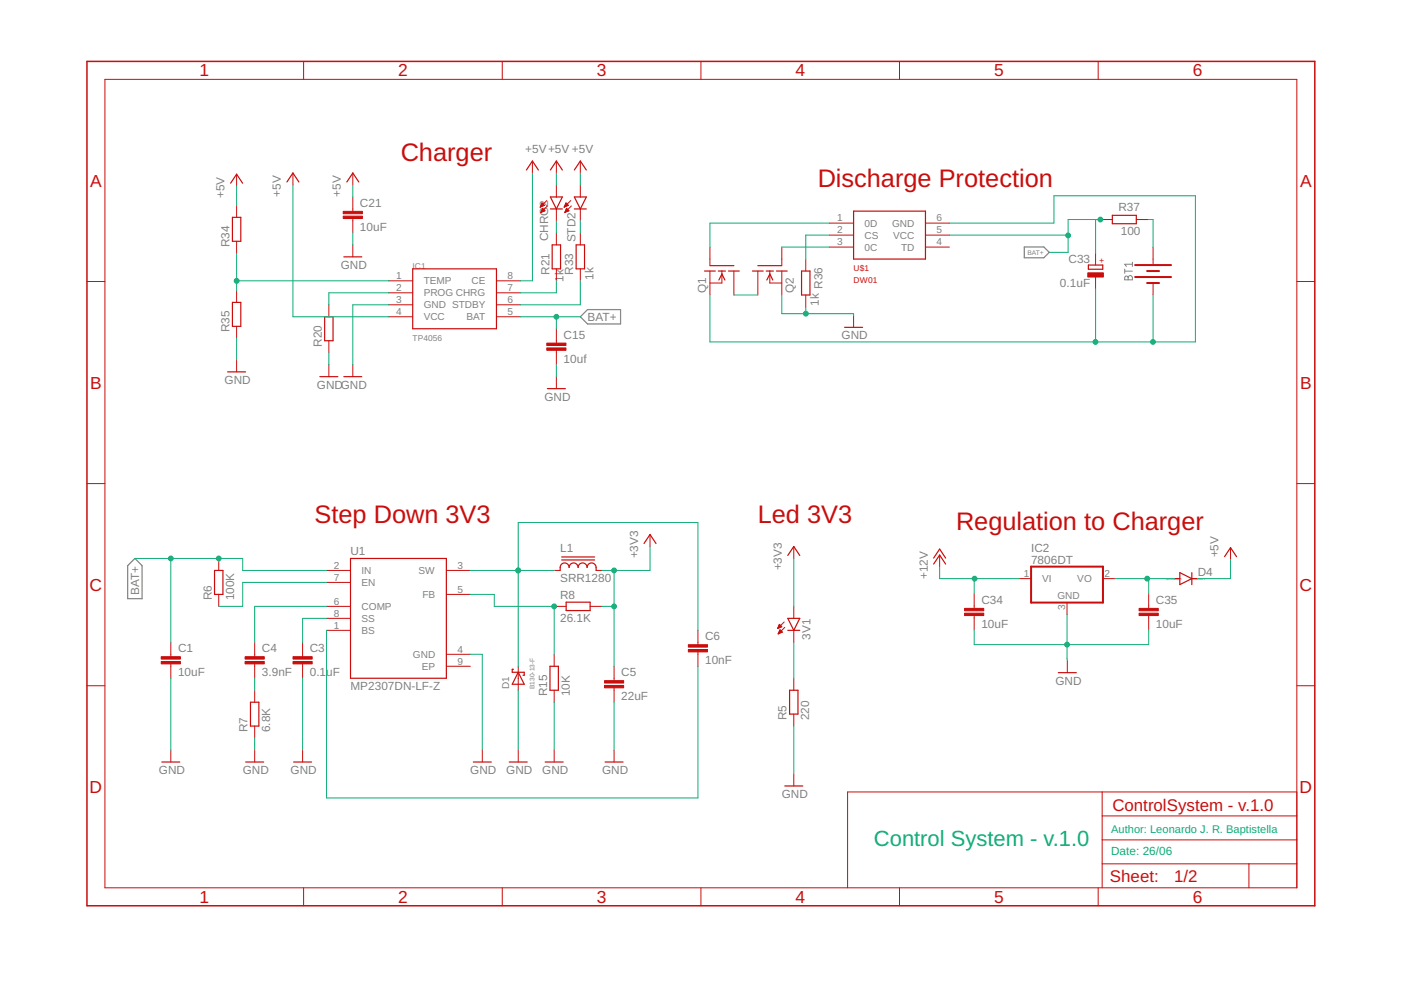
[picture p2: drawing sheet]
<svg xmlns="http://www.w3.org/2000/svg" width="297mm" height="210mm" viewBox="0 0 297 210" stroke-linecap="round" stroke-linejoin="round" font-family="sans-serif">
<path d="M238.5 57v1M238.5 57.5h1.6M238.6 58.6l.4-.1 .2 .4a.46 .46 0 0 1 .4-.5 .46 .46 0 0 1 .5 .5v.4h-1.6zM239.2 58.9v.4M240.1 55.6v.9M240.1 56h-1.6l.3 .5" fill="none" stroke="#808080" stroke-width=".21"/>
<path d="M217.2 52.4h4.1l1.2 1.1-1.2 1.2h-4.1zM123 67.2l1.6-1.6h7v3.1h-7zM28.6 118.4l1.5 1.5v7h-3v-7z" fill="none" stroke="#808080" stroke-width=".25"/>
<g fill="none" stroke="#c90d0c" stroke-width=".25">
<path d="M48.9 38.8l1.3-1.9 1.2 1.9M60.8 38.6l1.3-1.9 1.3 1.9M73.5 38.6l1.3-1.9 1.3 1.9M111.6 36l1.3-1.9 1.3 1.9M116.7 36l1.3-1.9 1.2 1.9M121.8 36l1.2-1.9 1.3 1.9M49.3 46.1h1.8v5.1h-1.8zM72.9 54.5h3.8M87.5 57h17.8v12.7h-17.8zM116.7 41.8h2.5l-1.2 2.5zM116.7 44.3h2.5M117.1 51.9h1.8v5.1h-1.8z"/>
<path d="M121.8 44.3h2.5M121.8 41.8h2.5l-1.3 2.5zM122.2 51.9h1.7v5.1h-1.7zM149.4 57.5h2.3M150.5 56.3h5.1M152.3 57.5h1.5M152.4 59.4l.7-1.3 .6 1.3M154.5 57.5h2.2M159.5 57.5h2.3M160.7 56.3h5.1M162.5 57.5h1.5M162.6 59.4l.6-1.3 .7 1.3"/>
<path d="M164.6 57.5h2.3M169.9 57.5h1.8v5h-1.8zM181 44.8h15.2v10.1h-15.2zM230.8 56.2h3v.9h-3zM235.8 45.7h5.1v1.7h-5.1zM48.3 78.8h3.8M49.3 64.1h1.8v5.1h-1.8zM67.8 79.9h3.8M68.8 67.2h1.8v5h-1.8zM72.9 79.9h3.8M179.1 69.4h3.8M116.1 82.4h3.8"/>
<path d="M74.3 118.4h20.3v25.4h-20.3zM119.1 118.7h7M119.1 118.1h7M136.5 115.2l1.3-1.9 1.3 1.9M167 117.8l1.3-1.9 1.3 1.9M198 119.6l1.2-1.9 1.3 1.9M198 118.3l1.2-1.9 1.3 1.9M259.6 118l1.3-1.9 1.3 1.9M45.5 120.9h1.8v5.1h-1.8zM118.8 120.9a1.14 1.14 0 0 1 1-1.5l.7 .4 .2 .5a.95 .95 0 0 1 .9-1 .95 .95 0 0 1 1 1 .95 .95 0 0 1 .9-1 .95 .95 0 0 1 1 1 .95 .95 0 0 1 .9-1 .95 .95 0 0 1 1 1v.6M120 127.7h5.1v1.8h-5.1zM167 131.1h2.6l-1.3 2.5z"/>
<path d="M167 133.6h2.6M248.9 122.7h1.2M250.1 121.4l2.6 1.3-2.6 1.3zM252.7 121.4v2.6M252.7 122.7h1.3M53.1 148.9h1.8v5h-1.8zM108.9 141.9h-.3v.6h2.5v.7h-.2M109.9 142.5l1.2 2.6h-2.5zM116.6 141.3h1.8v5h-1.8zM167.4 146.3h1.8v5.1h-1.8zM224.4 142.6h3.8M34.3 161.6h3.8"/>
<path d="M52.1 161.6h3.8M62.3 161.6h3.8M100.4 161.6h3.8M108 161.6h3.8M115.6 161.6h3.8M128.3 161.6h3.8M166.4 166.6h3.8"/>
</g>
<g fill="none" stroke="#c90d0c" stroke-width=".21">
<path d="M22.2 16.8h252.8v171.4h-252.8zM64.4 13v3.8M106.5 13v3.8M148.6 13v3.8M190.7 13v3.8M232.8 13v3.8M50.2 36.9v2.6M62.1 36.7v2.5M74.8 36.7v2.5M112.9 34.1v2.6M118 34.1v2.6M118 39.2v2.6"/>
<path d="M123 34.1v2.6M123 39.2v2.6M18.4 59.7h3.8M50.2 43.5v2.6M50.2 51.2v2.5M74.8 41.8v3M74.8 46.3v3.1M74.8 51.9v2.6M82.4 59.5h5.1M105.3 59.5h5M114.6 43.9h.1M114.6 43.8h.3"/>
<path d="M114.7 43.6h.5M114.7 43.5h.7M114.7 45h.2M114.8 43.4h.5M114.8 44.9h.3M114.8 43.3h.4M114.8 44.7h.6M114.9 44.6h.6M114.9 43.2h.2M114.9 43l-.4 .9M114.9 43l.5 .5M114.9 43.1h.1"/>
<path d="M114.9 44.5h.5M115 44.4h.3M115 44.3h.1M115 44.2l.5 .5-.8 .4zM115.4 43.5l-.9 .4M115.9 42.5l-1.4 1.4M116.1 43.7l-1.4 1.4M118 44.3v2.5M118 49.4v2.5M118 57v2.5M119.6 43.9h.1M119.7 43.8h.3"/>
<path d="M119.7 43.6h.5M119.8 43.5h.7M119.8 45h.2M119.8 43.4h.6M119.8 44.9h.4M119.9 43.3h.4M119.9 44.7h.6M119.9 44.6h.7M120 43.2h.1M120 43.1h.1M120 44.5h.4M120 43l-.4 .9"/>
<path d="M120 43l.5 .5M120 44.4h.3M120.1 44.3h.1M120.1 44.2l.5 .5-.9 .4zM120.5 43.5l-.9 .4M121 42.5l-1.4 1.4M121.1 43.7l-1.4 1.4M123 44.3v2.5M123 49.4v2.5M123 57v2.5M150.5 52.4v3.8M150.5 57.5v5"/>
<path d="M153.1 57.5v2.5h-2.6M155.6 57.5v5M160.7 57.5v5M163.2 57.5v2.5h2.6M165.8 52.4v3.8M165.8 57.5v5M170.8 54.9v2.6M175.9 47.3h5.1M175.9 49.8h5.1M175.9 52.4h5.1M196.2 47.3h5.1M196.2 49.8h5.1"/>
<path d="M196.2 52.4h5.1M232.3 53.7v2.5M232.3 58.7v2.6M233.3 46.5h2.5M240.9 46.5h2.6M244.5 52.4v3.5M275 59.7h3.8M50.2 61.6v2.5M50.2 69.2v2.5M50.2 76.3v2.5M69.7 64.6v2.6M69.7 72.2v2.6"/>
<path d="M69.7 77.3v2.6M74.8 77.3v2.6M82.4 62.1h5.1M82.4 64.6h5.1M82.4 67.2h5.1M105.3 62.1h5M105.3 64.6h5M105.3 67.2h5M118 69.7v3M118 74.3v3M118 79.9v2.5M170.8 62.5v2.6"/>
<path d="M181 66.9v2.5M244.5 60v2.5M18.4 102.5h3.8M46.4 118.4v2.5M137.8 113.3v2.6M168.3 115.9v2.5M199.2 117.7v2.5M260.9 116.1v2.6M275 102.5h3.8M36.2 136.2v3M46.4 126v2.6M54 136.2v3"/>
<path d="M64.2 136.2v3M69.2 133.6h5.1M69.2 120.9h5.1M69.2 128.6h5.1M69.2 123.5h5.1M69.2 131.1h5.1M94.6 120.9h5.1M94.6 138.7h5.1M94.6 126h5.1M117.5 120.9h1.3M117.5 128.6h2.5M117.5 138.7v2.6"/>
<path d="M125.1 128.6h2.6M126.4 120.9h1.3M148 133.6v3.1M148 138.2v3.1M164.9 133.1h.2M165 133h.4M165 134.3h.1M165 132.9h.7M165.1 132.8h.6M165.1 134.2h.3M165.1 134.1h.6M165.1 132.7h.4"/>
<path d="M165.2 132.5h.2M165.2 134h.6M165.2 132.4h.1M165.2 133.9h.5M165.2 132.4l.6 .5-.9 .4zM165.3 133.8h.3M165.3 133.6h.2M165.4 133.5l.5 .5-.9 .4zM166.3 131.9l-1.4 1.4M166.4 133l-1.4 1.4M168.3 128.6v2.5M168.3 133.6v2.6"/>
<path d="M206.5 125.9v3.1M206.5 130.5v3.1M216.1 122.7h2.5M226.2 127.8v2.5M233.8 122.7h2.6M243.5 125.9v3.1M243.5 130.5v3.1M18.4 145.4h3.8M36.2 140.8v3M36.2 159v2.6M54 140.8v3M54 146.3v2.6"/>
<path d="M54 153.9v2.6M54 159v2.6M64.2 140.8v3M64.2 159v2.6M94.6 141.3h5.1M102.3 159v2.6M109.9 141.3v5M109.9 159v2.6M117.5 146.3v2.6M117.5 159v2.6M130.2 141.3v3M130.2 145.8v3.1"/>
<path d="M130.2 159v2.6M168.3 143.8v2.5M168.3 151.4v2.5M226.3 140.1v2.5M275 145.4h3.8M168.3 164.1v2.5M233.7 167.9v20.3M233.7 178.1h41.3M233.7 173h41.3M275 167.9h-95.3v20.3M64.4 188.2v3.8M106.5 188.2v3.8"/>
<path d="M148.6 188.2v3.8M190.7 188.2v3.8M232.8 188.2v3.8M233.7 183.2h41.3M264.8 183.2v5"/>
</g>
<g fill="#c90d0c" stroke="#c90d0c" stroke-width=".21">
<path d="M34.2 140.3h4v.5h-4z"/>
<path d="M34.2 139.2h4v.5h-4z"/>
<path d="M62.1 140.3h4.1v.5h-4.1z"/>
<path d="M62.1 139.2h4.1v.5h-4.1z"/>
<path d="M52 140.3h4v.5h-4z"/>
<path d="M52 139.2h4v.5h-4z"/>
<path d="M128.2 145.3h4v.5h-4z"/>
<path d="M128.2 144.3h4v.5h-4z"/>
<path d="M145.9 137.7h4.1v.5h-4.1z"/>
<path d="M145.9 136.7h4.1v.5h-4.1z"/>
<path d="M115.9 73.8h4.1v.5h-4.1z"/>
<path d="M115.9 72.7h4.1v.6h-4.1z"/>
<path d="M72.8 45.8h4v.5h-4z"/>
<path d="M72.8 44.8h4v.5h-4z"/>
<path d="M230.6 57.8h3.3v.9h-3.3z"/>
<path d="M204.5 130h4.1v.5h-4.1z"/>
<path d="M204.5 129h4.1v.5h-4.1z"/>
<path d="M241.5 130h4.1v.5h-4.1z"/>
<path d="M241.5 129h4.1v.5h-4.1z"/>
</g>
<path d="M18.4 13h260.4v179h-260.4z" fill="none" stroke="#c90d0c" stroke-width=".32"/>
<path d="M240.7 56.2h7.6M240.7 58.7h7.6M243.2 57.5h2.5M243.2 60h2.5M218.6 120.1h15.2v7.7h-15.2z" fill="none" stroke="#c90d0c" stroke-width=".42"/>
<g fill="none" stroke="#0dab76" stroke-width=".21">
<path d="M50.2 39.5v4M62.1 39.2v28h20.3M74.8 39.2v2.6M112.9 36.7v22.8h-2.6M118 36.7v2.5M123 36.7v2.5M50.2 53.7v7.9M50.2 59.5h32.2M74.8 49.4v2.5M118 46.8v2.6M118 59.5v2.6h-7.7M123 59.5v5.1h-12.7"/>
<path d="M123 46.8v2.6M165.8 52.4h10.1M175.9 49.8h-5.1v5.1M175.9 47.3h-25.4v5.1M201.3 49.8h25.2M201.3 47.3h22.2v-5.8h29.9v31h-102.9v-10M232.3 46.5v7.2M233.3 46.5h-6.8v7h-4M243.5 46.5h1v5.9M50.2 71.7v4.6M69.7 74.8v2.5M82.4 64.6h-7.6v12.7"/>
<path d="M82.4 62.1h-12.7v2.5M110.3 67.2h12.7M118 67.2v2.5M118 77.3v2.6M155.6 62.5h5.1M165.8 62.5v4h15.2v.4M170.8 65.1v1.4M232.3 61.3v11.2M244.5 62.5v10M28.6 118.4h22.9v2.5h17.7M36.2 118.4v17.8M137.8 115.9v5h-10.1"/>
<path d="M168.3 118.4v10.2M260.9 118.7v4h-6.9M69.2 131.1h-5v5.1M69.2 128.6h-15.2v7.6M69.2 123.5h-17.7v5.1h-5.1M69.2 133.6v35.6h78.8v-27.9M99.7 138.7h2.6v20.3M99.7 126h5.1v2.6h12.7v10.1M99.7 120.9h17.8M127.7 128.6h2.5M130.2 120.9v20.4M148 133.6v-22.8h-38.1v30.5"/>
<path d="M168.3 136.2v7.6M199.2 120.2v2.5h16.9M206.5 122.7v3.2M206.5 133.6v3.1h37v-3.1M226.2 130.3l.1 9.8M236.4 122.7h12.6M243.5 122.7v3.2M36.2 143.8v15.2M54 143.8v2.5M54 156.5v2.5M64.2 143.8v15.2M109.9 146.3v12.7"/>
<path d="M117.5 148.9v10.1M130.2 148.9v10.1M168.3 153.9v10.2"/>
</g>
<g fill="#0dab76" stroke="#0dab76" stroke-width=".21">
<circle cx="170.9" cy="66.5" r=".51"/>
<circle cx="226.2" cy="136.7" r=".51"/>
<circle cx="206.6" cy="122.7" r=".51"/>
<circle cx="130.2" cy="128.6" r=".51"/>
<circle cx="130.2" cy="120.9" r=".51"/>
<circle cx="109.9" cy="120.9" r=".51"/>
<circle cx="117.5" cy="128.6" r=".51"/>
<circle cx="50.2" cy="59.5" r=".51"/>
<circle cx="118" cy="67.2" r=".51"/>
<circle cx="233.3" cy="46.5" r=".51"/>
<circle cx="226.5" cy="49.9" r=".51"/>
<circle cx="46.4" cy="118.4" r=".51"/>
<circle cx="36.2" cy="118.4" r=".51"/>
<circle cx="232.3" cy="72.5" r=".51"/>
<circle cx="244.5" cy="72.5" r=".51"/>
<circle cx="243.2" cy="122.7" r=".51"/>
</g>
<g font-size="5.4" fill="#c90d0c">
<text x="85" y="34.1">Charger</text>
<text x="173.4" y="39.7">Discharge Protection</text>
<text x="66.7" y="110.8">Step Down 3V3</text>
<text x="160.7" y="110.8">Led 3V3</text>
<text x="202.7" y="112.3">Regulation to Charger</text>
</g>
<text font-size="4.7" fill="#0dab76" x="185.3" y="179.3">Control System - v.1.0</text>
<g font-size="3.7" fill="#c90d0c">
<text x="42.3" y="16.2">1</text>
<text x="84.4" y="16.2">2</text>
<text x="126.5" y="16.2">3</text>
<text x="168.6" y="16.2">4</text>
<text x="210.8" y="16.2">5</text>
<text x="252.9" y="16.2">6</text>
<text x="19.1" y="39.5">A</text>
<text x="275.6" y="39.5">A</text>
<text x="19.1" y="82.4">B</text>
<text x="275.6" y="82.4">B</text>
<text x="19" y="125.2">C</text>
<text x="275.5" y="125.2">C</text>
<text x="19" y="168.1">D</text>
<text x="275.5" y="168.1">D</text>
<text x="42.3" y="191.4">1</text>
<text x="84.4" y="191.4">2</text>
<text x="126.5" y="191.4">3</text>
<text x="168.6" y="191.4">4</text>
<text x="210.8" y="191.4">5</text>
<text x="252.9" y="191.4">6</text>
</g>
<g font-size="3.6" fill="#c90d0c">
<text x="235.8" y="172">ControlSystem - v.1.0</text>
<text x="235.3" y="187.1">Sheet:</text>
<text x="248.9" y="187">1/2</text>
</g>
<g font-size="2.5" fill="#808080">
<text x="111.4" y="32.4">+5V+5V +5V</text>
<text x="59.6" y="41.8" transform="rotate(-90 59.6 41.8)">+5V</text>
<text x="72.3" y="41.8" transform="rotate(-90 72.3 41.8)">+5V</text>
<text x="47.6" y="42" transform="rotate(-90 47.6 42)">+5V</text>
<text x="76.3" y="43.9">C21</text>
<text x="237.1" y="44.7">R37</text>
<text x="48.7" y="52.4" transform="rotate(-90 48.7 52.4)">R34</text>
<text x="76.3" y="49">10uF</text>
<text x="116.2" y="51.2" transform="rotate(-90 116.2 51.2)">CHRG2</text>
<text x="122" y="51.4" transform="rotate(-90 122 51.4)">STD2</text>
<text x="237.6" y="49.8">100</text>
<text x="72.3" y="57">GND</text>
<text x="116.5" y="58.3" transform="rotate(-90 116.5 58.3)">R21</text>
<text x="119.5" y="59.8" transform="rotate(-90 119.5 59.8)">1k</text>
<text x="121.6" y="58.3" transform="rotate(-90 121.6 58.3)">R33</text>
<text x="125.8" y="59.3" transform="rotate(-90 125.8 59.3)">1k</text>
<text x="226.6" y="55.7">C33</text>
<text x="149.7" y="62.1" transform="rotate(-90 149.7 62.1)">Q1</text>
<text x="168.3" y="62.1" transform="rotate(-90 168.3 62.1)">Q2</text>
<text x="173.6" y="64.8" transform="rotate(-90 173.6 64.8)">1k</text>
<text x="174.4" y="61.3" transform="rotate(-90 174.4 61.3)">R36</text>
<text x="224.7" y="60.8">0.1uF</text>
<text x="48.7" y="70.5" transform="rotate(-90 48.7 70.5)">R35</text>
<text x="119.5" y="71.9">C15</text>
<text x="124.6" y="68">BAT+</text>
<text x="178.4" y="71.9">GND</text>
<text x="68.2" y="73.5" transform="rotate(-90 68.2 73.5)">R20</text>
<text x="119.5" y="76.9">10uf</text>
<text x="47.6" y="81.4">GND</text>
<text x="67.2" y="82.4">GNDGND</text>
<text x="115.4" y="84.9">GND</text>
<text x="74.3" y="117.8">U1</text>
<text x="118.8" y="117.1">L1</text>
<text x="135.3" y="118.4" transform="rotate(-90 135.3 118.4)">+3V3</text>
<text x="218.6" y="119.5">7806DT</text>
<text x="218.6" y="117">IC2</text>
<text x="258.4" y="118.2" transform="rotate(-90 258.4 118.2)">+5V</text>
<text x="118.8" y="123.5">SRR1280</text>
<text x="165.7" y="120.9" transform="rotate(-90 165.7 120.9)">+3V3</text>
<text x="196.7" y="122.8" transform="rotate(-90 196.7 122.8)">+12V</text>
<text x="254" y="122.2">D4</text>
<text x="29.5" y="126.1" transform="rotate(-90 29.5 126.1)">BAT+</text>
<text x="44.9" y="127.3" transform="rotate(-90 44.9 127.3)">R6</text>
<text x="49.7" y="127.3" transform="rotate(-90 49.7 127.3)">100K</text>
<text x="118.8" y="131.9">26.1K</text>
<text x="118.8" y="127.1">R8</text>
<text x="208.1" y="128.1">C34</text>
<text x="245.1" y="128.1">C35</text>
<text x="149.5" y="135.8">C6</text>
<text x="171.8" y="135.7" transform="rotate(-90 171.8 135.7)">3V1</text>
<text x="208.1" y="133.2">10uF</text>
<text x="245.1" y="133.2">10uF</text>
<text x="37.7" y="143.4">10uF</text>
<text x="37.7" y="138.3">C1</text>
<text x="55.5" y="143.4">3.9nF</text>
<text x="55.5" y="138.3">C4</text>
<text x="65.7" y="143.4">0.1uF</text>
<text x="65.7" y="138.3">C3</text>
<text x="131.7" y="143.4">C5</text>
<text x="149.5" y="140.9">10nF</text>
<text x="74.3" y="146.3">MP2307DN-LF-Z</text>
<text x="116" y="147.6" transform="rotate(-90 116 147.6)">R15</text>
<text x="120.8" y="147.6" transform="rotate(-90 120.8 147.6)">10K</text>
<text x="131.7" y="148.5">22uF</text>
<text x="223.8" y="145.2">GND</text>
<text x="52.5" y="155.2" transform="rotate(-90 52.5 155.2)">R7</text>
<text x="57.3" y="155.2" transform="rotate(-90 57.3 155.2)">6.8K</text>
<text x="166.8" y="152.7" transform="rotate(-90 166.8 152.7)">R5</text>
<text x="171.6" y="152.7" transform="rotate(-90 171.6 152.7)">220</text>
<text x="33.7" y="164.1">GND</text>
<text x="51.5" y="164.1">GND</text>
<text x="61.6" y="164.1">GND</text>
<text x="99.7" y="164.1">GND</text>
<text x="107.3" y="164.1">GND</text>
<text x="115" y="164.1">GND</text>
<text x="127.6" y="164.1">GND</text>
<text x="165.7" y="169.2">GND</text>
</g>
<text font-size="2.5" fill="#0dab76" x="235.6" y="181.4">Date: 26/06</text>
<text font-size="2.3" fill="#0dab76" x="235.6" y="176.6">Author: Leonardo J. R. Baptistella</text>
<g font-size="2.1" fill="#808080">
<text x="177.5" y="46.9">1</text>
<text x="198.6" y="46.9">6</text>
<text x="177.5" y="49.5">2</text>
<text x="177.5" y="52">3</text>
<text x="183.3" y="48.1">0D</text>
<text x="183.3" y="50.6">CS</text>
<text x="183.3" y="53.1">0C</text>
<text x="189.1" y="48.1">GND</text>
<text x="189.4" y="50.6">VCC</text>
<text x="191" y="53.1">TD</text>
<text x="198.6" y="49.5">5</text>
<text x="198.6" y="52">4</text>
<text x="84" y="59.2">1</text>
<text x="107.6" y="59.2">8</text>
<text x="84" y="61.7">2</text>
<text x="84" y="64.3">3</text>
<text x="89.8" y="60.3">TEMP</text>
<text x="89.8" y="62.8">PROG CHRG</text>
<text x="89.8" y="65.4">GND STDBY</text>
<text x="100" y="60.3">CE</text>
<text x="107.6" y="64.3">6</text>
<text x="107.6" y="61.7">7</text>
<text x="84" y="66.8">4</text>
<text x="89.8" y="67.9">VCC</text>
<text x="98.9" y="67.9">BAT</text>
<text x="107.6" y="66.8">5</text>
<text x="70.8" y="120.6">2</text>
<text x="70.8" y="123.1">7</text>
<text x="76.7" y="121.7">IN</text>
<text x="76.7" y="124.2">EN</text>
<text x="88.7" y="121.7">SW</text>
<text x="97" y="120.6">3</text>
<text x="97" y="125.7">5</text>
<text x="217.1" y="122.3">1</text>
<text x="220.9" y="123.4">VI</text>
<text x="228.4" y="123.4">VO</text>
<text x="234.2" y="122.3">2</text>
<text x="70.8" y="128.2">6</text>
<text x="70.8" y="130.7">8</text>
<text x="76.7" y="129.3">COMP</text>
<text x="76.7" y="131.9">SS</text>
<text x="89.6" y="126.8">FB</text>
<text x="224.2" y="127">GND</text>
<text x="225.9" y="129.3" transform="rotate(-90 225.9 129.3)">3</text>
<text x="70.8" y="133.3">1</text>
<text x="76.7" y="134.4">BS</text>
<text x="87.5" y="139.5">GND</text>
<text x="89.5" y="142">EP</text>
<text x="97" y="138.4">4</text>
<text x="97" y="140.9">9</text>
<text x="108" y="146.1" transform="rotate(-90 108 146.1)">D1</text>
</g>
<g font-size="1.8" fill="#808080">
<text x="87.5" y="57">IC1</text>
<text x="87.5" y="72.2">TP4056</text>
</g>
<g font-size="1.8" fill="#c90d0c">
<text x="181" y="60">DW01</text>
<text x="181" y="57.5">U$1</text>
<text x="234.1" y="55.8" transform="rotate(-90 234.1 55.8)">+</text>
</g>
<g font-size="1.4" fill="#808080">
<text x="217.8" y="54">BAT+</text>
<text x="113.3" y="146.1" transform="rotate(-90 113.3 146.1)">B130-13-F</text>
</g>
<g font-size=".6" fill="#808080">
<text x="247.2" y="122.9">SpiceOrder 1</text>
<text x="252.3" y="122.9">SpiceOrder 2</text>
</g>
</svg>
